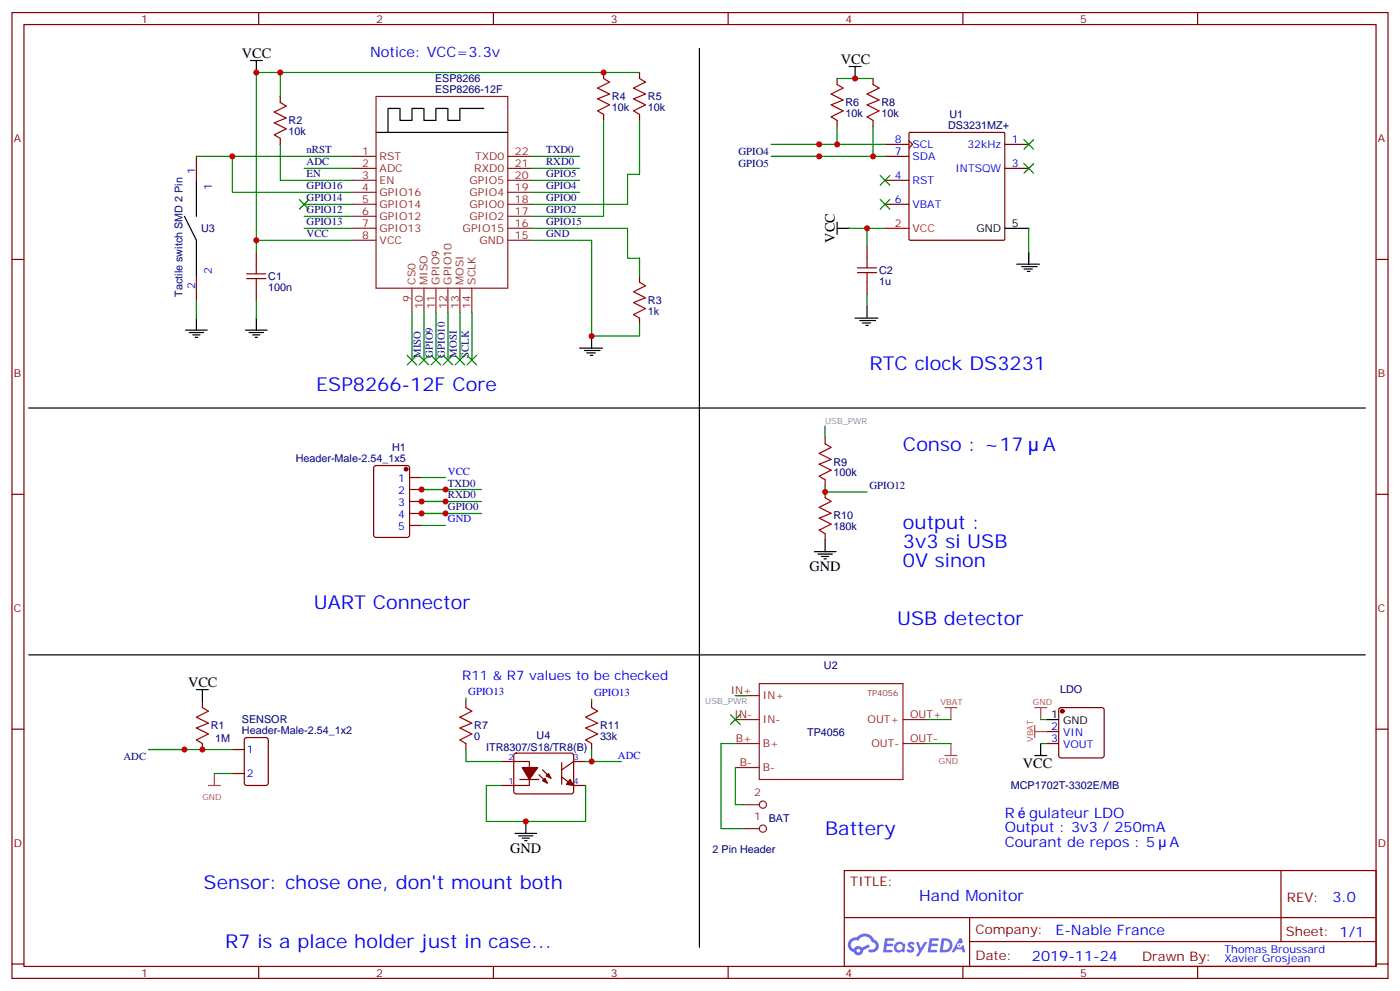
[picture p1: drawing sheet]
<svg xmlns="http://www.w3.org/2000/svg" width="412mm" height="292mm" viewBox="0 0 412 292" stroke-linecap="round" stroke-linejoin="round" font-family="sans-serif">
<path d="M206 14.3v264.6M110.8 39h38.8M142.5 31.9h-7v3.6h-3.6v-3.6h-3.5v3.6h-3.5v-3.6h-3.5v3.6h-3.6v-3.6h-3.5v7.1M57.9 53.1v10.6M54.3 63.7l3.6 7v10.6M296 67.2h7M8.5 120.1h393.7M8.5 192.8h393.7M308.3 211.8h3.6" fill="none" stroke="#000" stroke-width=".35"/>
<g fill="none" stroke="#8c2424" stroke-width=".35">
<path d="M110.8 28.4h38.8v56.4h-38.8zM103.7 56.6h7.1M103.7 46h7.1M103.7 49.6h7.1M103.7 53.1h7.1M149.6 56.6h7M149.6 46h7M149.6 49.6h7M149.6 53.1h7M103.7 60.1h7.1M103.7 70.7h7.1M103.7 63.7h7.1"/>
<path d="M103.7 67.2h7.1M149.6 60.1h7M149.6 70.7h7M149.6 63.7h7M149.6 67.2h7M121.4 84.8v7.1M124.9 84.8v7.1M128.4 84.8v7.1M131.9 84.8v7.1M135.5 84.8v7.1M139 84.8v7.1M216.6 218.9h7.1"/>
<path d="M216.6 204.8h7.1M216.6 211.8h7.1M223.7 201.3h42.3v28.2h-42.3zM266 218.9h7M266 211.8h7M216.6 226h7.1"/>
</g>
<g fill="none" stroke="#870000" stroke-width=".35">
<path d="M3.5 3.7h405.4v284.3h-405.4zM7.1 7.2h398.2v277.3h-398.2zM76.2 3.7v3.5M145.3 3.7v3.5M214.5 3.7v3.5M283.6 3.7v3.5M352.8 3.7v3.5M82.5 28.4v1.8M177.8 21.3v1.8M177.8 33.7v1.8M188.4 21.3v1.8M188.4 33.7v1.8"/>
<path d="M246.6 23.1v1.8M246.6 35.5v1.7M257.2 23.1v1.8M257.2 35.5v1.7M267.8 39.2l.3-.2h27.5l.3 .2 .1 31.2-.2 .3h-27.7l-.3-.2zM57.9 46v7.1M82.5 40.7v1.8M260.7 42.5h7.1M260.7 53.1h7.1M260.7 46h7.1M267.8 41.5l1 1-1 1.1M296 42.5h7"/>
<path d="M296 49.6h7M3.5 76.4h3.6M75.5 74.3v3.5M255.4 72.5v3.5M260.7 60.1h7.1M405.3 76.4h3.6M57.9 81.3v7.1M75.5 84.8v3.6M188.4 81.3v1.8M188.4 93.7v1.7M255.4 83.1v3.5M243.1 128.9v1.8"/>
<path d="M3.5 145.5h3.6M243.1 141.3v1.8M243.1 144.8v1.8M243.1 157.2v1.7M405.3 145.5h3.6M3.5 214.7h3.6M59.6 206.6v1.7M59.6 218.9v1.8M72.2 217.3l.5-.2h5.6l.7 .5v12.9l-.4 .7h-5.9l-.7-.4v-13zM137.2 206.6v1.7M137.2 218.9v1.8M174.3 206.6v1.7"/>
<path d="M174.3 218.9v1.8M308.3 215.4h3.6M308.3 218.9h3.6M312.1 208.5l.5-.2h12l.5 .2 .2 .5v13.4l-.3 .5-.4 .2h-12l-.5-.2-.2-.5v-13.4zM405.3 214.7h3.6M68.4 220.7h3.6M68.4 227.7h3.6M248.7 256.3h156.6v28.2h-156.6zM377.3 256.3v20.9M248.7 270.1h156.5M285.6 277.2h119.6M285.6 270.1v14.2"/>
<path d="M3.5 283.8h3.6M76.2 284.5v3.5M145.3 284.5v3.5M214.5 284.5v3.5M283.6 284.5v3.5M352.8 284.5v3.5M405.3 283.8h3.6"/>
</g>
<g fill="none" stroke="#a10000" stroke-width=".35">
<path d="M82.5 30.2l1.8 1-3.5 1.8 3.5 1.7-3.5 1.5 3.5 1.7-3.5 1.8 1.7 1M177.8 23.1l1.8 1.1-3.6 1.7 3.6 1.8-3.6 1.4 3.6 1.8-3.6 1.7 1.8 1.1M188.4 23.1l1.7 1.1-3.5 1.7 3.5 1.8-3.5 1.4 3.5 1.8-3.5 1.7 1.8 1.1M246.6 24.9l1.8 1-3.6 1.8 3.6 1.8-3.6 1.4 3.6 1.7-3.6 1.8 1.8 1.1M257.2 24.9l1.7 1-3.5 1.8 3.5 1.8-3.5 1.4 3.5 1.7-3.5 1.8 1.8 1.1M75.5 77.8v2.8M252.6 78.8h5.6M255.4 76v2.8M72.7 82h5.6M72.7 80.6h5.6M75.5 82v2.8M188.4 83.1l1.7 1-3.5 1.8 3.5 1.8-3.5 1.4 3.5 1.7-3.5 1.8 1.8 1.1"/>
<path d="M252.6 80.3h5.6M255.4 80.3v2.8M243.1 130.7l1.7 1-3.5 1.8 3.5 1.7-3.5 1.5 3.5 1.7-3.5 1.8 1.8 1M243.1 146.5l1.7 1.1-3.5 1.8 3.5 1.7-3.5 1.4 3.5 1.8-3.5 1.8 1.8 1M59.6 208.3l1.8 1.1-3.5 1.7 3.5 1.8-3.5 1.4 3.5 1.8-3.5 1.7 1.7 1.1M137.2 208.3l1.8 1.1-3.5 1.7 3.5 1.8-3.5 1.4 3.5 1.8-3.5 1.7 1.7 1.1M174.3 208.3l1.7 1.1-3.5 1.7 3.5 1.8-3.5 1.4 3.5 1.8-3.5 1.7 1.8 1.1"/>
</g>
<circle cx="312.9" cy="209.4" r=".53" fill="#870000" stroke="#870000" stroke-width=".35"/>
<path d="M260.7 67.2h7.1" fill="none" stroke="#f00" stroke-width=".35"/>
<g fill="#5487ff">
<path d="M267.7 277.5a1.22 1.22 0 0 1 1.7 .2l-.4 .6a.47 .47 0 0 0-.3-.4 .47 .47 0 0 0-.5 .2l.1 .2a1.14 1.14 0 0 1 .8 1.8 1.14 1.14 0 0 1-1.9 0l-.2-.2 .5-.6 .7 .5a.29 .29 0 0 0 .3-.3 .29 .29 0 0 0-.2-.3 1.04 1.04 0 0 1-.6-1.7z"/>
<path d="M260.7 276.2h2.4l.3 .2-.2 .5-1.8 .1-.1 .8h1.5l.3 .4-.3 .4h-1.6l-.2 1.1h1.7l.2 .3-.2 .3-2.6 .1z"/>
<path d="M273.8 276.2h2.4l.3 .2-.1 .5-1.8 .1-.2 .8h1.6l.3 .4-.4 .4-1.6-.1-.1 1.1 1.7 .1 .2 .3-.2 .3-2.6 .1z"/>
<path d="M282.6 276.2h.7l.3 1.3-.6 .3a.69 .69 0 0 0-1 .3 .69 .69 0 0 0 .4 .9 .69 .69 0 0 0 .9-.6l.5-.2 .6 2.2h-.8l-.2-.9h-1.8l-.5 .9h-.8z"/>
<path d="M269.8 277.3h.8l.6 1.8 1.1-1.8h.9l-2.6 4.2h-.8l.9-1.5z"/>
<path d="M277.4 276.2l-.6 4.2h1.3a2.11 2.11 0 0 0 2.5-2.1 2.11 2.11 0 0 0-2.5-2.1zM278.1 277a1.39 1.39 0 0 1 1.7 1.4 1.39 1.39 0 0 1-1.8 1.2h-.3z"/>
<path d="M263.7 277.8a1.54 1.54 0 0 0-.1 2.2 1.54 1.54 0 0 0 2.2 .1l.6 .3 .3-2.3-.2-.3h-.4a1.49 1.49 0 0 0-2.4 0zM264 278.8a.94 .94 0 0 1 1.8 0 .94 .94 0 0 1-1.8 0z"/>
<path d="M250.4 276.6a2.18 2.18 0 0 0 1.1 3.7 1.44 1.44 0 0 0 1.6 .9 1.44 1.44 0 0 0 1.2-1.4l2-1.1-.5-.7-1.9 1a1.47 1.47 0 0 0-2.4 .4 1.39 1.39 0 0 1-.7-1.9 1.39 1.39 0 0 1 2-.5 2.12 2.12 0 0 1 2.2-1.3 2.12 2.12 0 0 1 1.9 1.7 1.14 1.14 0 0 1 1.1 1.4 1.14 1.14 0 0 1-1.7 .7 .43 .43 0 0 0-.5 .4 .43 .43 0 0 0 .4 .5 1.98 1.98 0 0 0 2.5-1.2 1.98 1.98 0 0 0-1.2-2.6 3.1 3.1 0 0 0-5.3-.6l-.9 .1zM252.3 279.9a.55 .55 0 0 1 1.1 0 .55 .55 0 0 1-1.1 0z"/>
<circle cx="282.6" cy="278.3" r=".26"/>
</g>
<g fill="none" stroke="#870000" stroke-width=".35">
<path d="M110.3 137.3l.5-.2h9.1l.7 .4v20l-.4 .7h-9.4l-.7-.4v-20zM120.6 140.6h3.6M120.6 144.1h3.6M120.6 147.6h3.6M120.6 151.2h3.6M120.6 154.7h3.6M147.8 224.2h8.1v7h-8.1M151.6 221.9l.4-.2 16.5 .1 .5 .6-.1 10.9-.6 .4-16.5-.1-.5-.6v-10.6zM153.1 229.5h5.6M158.7 228.1l2.5 2.4M159.8 226.7l2.5 2.4M165.5 228.8l3.5 2.4h3.5"/>
<path d="M165.5 224.5v6.4M172.5 224.2h-3.5l-3.5 2.5"/>
</g>
<g fill="#870000" stroke="#870000" stroke-width=".35">
<path d="M167.9 229.5l1.1 1.7-2.1-.3z"/>
<path d="M159.8 229.8l.7-.7 .7 1.4z"/>
<path d="M160.9 228.4l.7-.7 .7 1.4z"/>
<path d="M153.8 226h4.6l-2.5 3.5z"/>
<circle cx="119.6" cy="138.1" r=".53"/>
</g>
<g fill="none" stroke="#8c2424" stroke-width=".35">
<path d="M218.7 236.9h5M218.7 243.9h5"/>
<circle cx="224.7" cy="236.9" r="1.06"/>
<circle cx="224.7" cy="243.9" r="1.06"/>
</g>
<g fill="none" stroke="#000" stroke-width=".35">
<path d="M73.7 17.8h3.6M75.5 17.8v3.5M250.1 19.6h3.5M251.9 19.6v3.5M246.6 67.2h3.5M246.6 65.4v3.6M299.5 77.8h6.7M300.9 78.5h4.6M301.6 79.2h2.5M302.7 79.9h.7M303 74.3v3.5M54.7 97.2h6.3"/>
<path d="M55.7 97.9h4.3M56.8 98.6h2.1M57.5 99.3h.7M57.9 93.7v3.5M72.3 97.2h6.4M73.4 97.9h4.2M74.4 98.6h2.2M75.1 99.3h.7M75.5 93.7v3.5M174.3 99v3.5M251.9 93.7h6.7M253.3 94.4h4.6"/>
<path d="M254 95.1h2.5M255.1 95.8h.7M255.4 90.1v3.6M170.7 102.5h6.7M172.2 103.2h4.5M172.9 103.9h2.4M173.9 104.6h.7M243.1 158.9v3.5M239.9 162.4h6.3M240.9 163.1h4.3M242 163.8h2.1M242.7 164.5h.7"/>
<path d="M57.9 203h3.5M59.6 203v3.6M306.6 218.9v3.5M304.8 222.4h3.5M151.7 245.4h6.3M152.8 246.1h4.2M153.8 246.8h2.1M154.5 247.5h.7M154.9 241.8v3.6"/>
</g>
<path d="M278.3 208.3h3.6M280.1 208.3v3.5M280.1 218.9v3.5M304.8 208.3h3.5M304.8 215.4h3.5M304.8 213.6v3.5M306.6 208.3v3.5M61.4 231.2h3.5M63.1 227.7v3.5M278.3 222.4h3.6" fill="none" stroke="#a64a4a" stroke-width=".35"/>
<g fill="none" stroke="#008700" stroke-width=".35">
<path d="M82.5 21.3v7.1M177.8 35.5v28.2h-21.2M188.4 35.5v15.8h-3.5v8.8h-28.3M188.4 21.3h-112.9v49.4M246.6 37.2v5.3M246.6 23.1h10.6M257.2 37.2v8.8M57.9 46h10.5M82.5 42.5v10.6h21.2M89.6 49.6h14.1M103.7 46h-35.3v10.6h35.3M156.6 56.6h14.1"/>
<path d="M156.6 53.1h14.1M156.6 49.6h14.1M156.6 46h14.1M227.2 46h33.5M227.2 42.5h33.5M89.6 67.2h14.1M89.6 63.7h14.1M89.6 60.1h14.1M103.7 70.7h-28.2v3.6M156.6 70.7h17.7v28.3h14.1v-3.6M156.6 67.2h28.3v8.8h3.5v5.3M250.1 67.2h10.6"/>
<path d="M255.4 67.2v5.3M303 67.2v7.1M57.9 88.4v5.3M75.5 88.4v5.3M121.4 91.9v14.1M124.9 91.9v14.1M128.4 91.9v14.1M131.9 91.9v14.1M135.5 91.9v14.1M139 91.9v14.1M255.4 86.6v3.5M243.1 125.4v3.5"/>
<path d="M124.2 151.2h17.6M124.2 147.6h17.6M124.2 144.1h17.6M124.2 154.7h7M124.2 140.6h7M243.1 143.1v1.7h12.3M137.2 205.5v1.1M174.3 205.8v.8M216.6 218.9h-4.2v25h6.3M216.6 204.8h3.5M273 211.8h7.1M273 218.9h7.1"/>
<path d="M306.6 211.8h1.7M306.6 218.9h1.7M43.7 220.7h24.7M63.1 227.7h5.3M137.2 220.7v3.5h10.6M147.8 231.2h-4.6v10.6h29.3v-10.6M172.5 224.2h1.8M174.3 220.7v3.5h8.8M216.6 226v10.9h2.1"/>
</g>
<g fill="#c00">
<circle cx="154.9" cy="241.8" r=".88"/>
<circle cx="124.2" cy="144.1" r=".88"/>
<circle cx="124.2" cy="147.6" r=".88"/>
<circle cx="124.2" cy="151.2" r=".88"/>
<circle cx="131.2" cy="144.1" r=".88"/>
<circle cx="131.2" cy="147.6" r=".88"/>
<circle cx="131.2" cy="151.2" r=".88"/>
<circle cx="251.9" cy="23.1" r=".88"/>
<circle cx="257.2" cy="46" r=".88"/>
<circle cx="241.3" cy="46" r=".88"/>
<circle cx="75.5" cy="70.7" r=".88"/>
<circle cx="174.3" cy="99" r=".88"/>
<circle cx="75.5" cy="21.3" r=".88"/>
<circle cx="177.8" cy="21.3" r=".88"/>
<circle cx="59.6" cy="220.7" r=".88"/>
<circle cx="241.3" cy="42.5" r=".88"/>
<circle cx="54.3" cy="220.7" r=".88"/>
<circle cx="246.6" cy="42.5" r=".88"/>
<circle cx="243.1" cy="144.8" r=".88"/>
<circle cx="82.6" cy="21.3" r=".88"/>
<circle cx="68.4" cy="46" r=".88"/>
<circle cx="255.4" cy="67.2" r=".88"/>
<circle cx="174.3" cy="224.2" r=".88"/>
</g>
<g fill="#c00" stroke="#008700" stroke-width=".35">
<path d="M215.2 210.4l2.8 2.9zM218 210.4l-2.8 2.9z"/>
<path d="M301.6 41.1l2.8 2.8zM304.4 41.1l-2.8 2.8z"/>
<path d="M301.6 48.2l2.8 2.8zM304.4 48.2l-2.8 2.8z"/>
<path d="M259.3 51.7l2.8 2.8zM259.3 54.5l2.8-2.8z"/>
<path d="M119.9 104.6l2.9 2.8zM119.9 107.4l2.9-2.8z"/>
<path d="M123.5 104.6l2.8 2.8zM123.5 107.4l2.8-2.8z"/>
<path d="M127 104.6l2.8 2.8zM127 107.4l2.8-2.8z"/>
<path d="M130.5 104.6l2.8 2.8zM130.5 107.4l2.8-2.8z"/>
<path d="M134.1 104.6l2.8 2.8zM134.1 107.4l2.8-2.8z"/>
<path d="M137.6 104.6l2.8 2.8zM137.6 107.4l2.8-2.8z"/>
<path d="M88.2 58.7l2.8 2.9zM91 58.7l-2.8 2.9z"/>
<path d="M259.3 58.7l2.8 2.9zM262.1 58.7l-2.8 2.9z"/>
</g>
<g font-size="5.6" fill="#00f">
<text x="256.1" y="108.8">RTC clock DS3231</text>
<text x="93.1" y="115.2">ESP8266-12F Core</text>
<text x="266" y="132.8">Conso : ~17</text>
<text x="307.2" y="132.8">A</text>
<text x="266" y="155.8">output :</text>
<text x="266" y="161.4">3v3 si USB</text>
<text x="266" y="167">0V sinon</text>
<text x="92.4" y="179.4">UART Connector</text>
<text x="264.2" y="184">USB detector</text>
<text x="243.1" y="245.8">Battery</text>
<text x="60" y="261.6">Sensor: chose one, don't mount both</text>
<text x="66.3" y="279.2">R7 is a place holder just in case...</text>
</g>
<text font-size="4.6" fill="#00f" x="270.8" y="265.3">Hand Monitor</text>
<g font-size="4.2">
<text x="71.3" y="17.1">VCC</text>
<text x="247.7" y="18.8">VCC</text>
<text x="245.9" y="71.4" transform="rotate(-90 245.9 71.4)">VCC</text>
<text x="238.5" y="168.1">GND</text>
<text x="55.4" y="202.3">VCC</text>
<text x="301.3" y="226.2">VCC</text>
<text x="150.3" y="251">GND</text>
</g>
<g font-size="4.2" fill="#00f">
<text x="109" y="16.9">Notice: VCC=3.3v</text>
<text x="296" y="240.8">R</text>
<text x="296" y="245">Output : 3v3 / 250mA</text>
<text x="303.2" y="240.8">gulateur LDO</text>
<text x="296" y="249.2">Courant de repos : 5</text>
<text x="344.5" y="249.2">A</text>
<text x="392.5" y="265.6">3.0</text>
<text x="310.9" y="275.1">E-Nable France</text>
<text x="304" y="282.9">2019-11-24</text>
</g>
<text font-size="3.9" fill="#00f" x="136.2" y="200.1">R11 &amp; R7 values to be checked</text>
<g font-size="3.9" fill="#800">
<text x="250.5" y="260.9">TITLE:</text>
<text x="379.1" y="265.6">REV:</text>
<text x="287.4" y="275.1">Company:</text>
<text x="378.7" y="275.7">Sheet: 1/1</text>
<text x="287.4" y="282.8">Date:</text>
<text x="336.4" y="282.8">Draw</text>
<text x="346.6" y="282.8">n By:</text>
</g>
<g font-size="3.2" fill="#800">
<text x="41.6" y="6.7">1</text>
<text x="110.8" y="6.7">2</text>
<text x="179.9" y="6.7">3</text>
<text x="249.1" y="6.7">4</text>
<text x="318.2" y="6.7">5</text>
<text x="4.1" y="41.8">A</text>
<text x="405.9" y="41.8">A</text>
<text x="4.1" y="110.9">B</text>
<text x="405.9" y="110.9">B</text>
<text x="4.1" y="180.1">C</text>
<text x="405.9" y="180.1">C</text>
<text x="4.1" y="249.2">D</text>
<text x="405.9" y="249.2">D</text>
<text x="41.6" y="287.5">1</text>
<text x="110.8" y="287.5">2</text>
<text x="179.9" y="287.5">3</text>
<text x="249.1" y="287.5">4</text>
<text x="318.2" y="287.5">5</text>
</g>
<g font-size="3.2" fill="#000080">
<text x="128.2" y="27.3">ESP8266-12F</text>
<text x="128.2" y="24.1">ESP8266</text>
<text x="180.3" y="29.5">R4</text>
<text x="190.9" y="29.5">R5</text>
<text x="180.3" y="32.7">10k</text>
<text x="190.9" y="32.7">10k</text>
<text x="249.1" y="34.5">10k</text>
<text x="249.1" y="31.3">R6</text>
<text x="259.6" y="34.5">10k</text>
<text x="259.6" y="31.3">R8</text>
<text x="279.7" y="34.7">U1</text>
<text x="85" y="39.8">10k</text>
<text x="85" y="36.5">R2</text>
<text x="279.3" y="37.9">DS3231MZ+</text>
<text x="90.3" y="45.2">nRST</text>
<text x="160.9" y="45.2">TXD0</text>
<text x="217.5" y="45.6">GPIO4</text>
<text x="90.3" y="52.2">EN</text>
<text x="90.3" y="48.7">ADC</text>
<text x="160.9" y="52.2">GPIO5</text>
<text x="160.9" y="48.7">RXD0</text>
<text x="217.5" y="49.1">GPIO5</text>
<text x="90.3" y="59.3">GPIO14</text>
<text x="90.3" y="55.7">GPIO16</text>
<text x="160.9" y="59.3">GPIO0</text>
<text x="160.9" y="55.7">GPIO4</text>
<text x="90.3" y="62.8">GPIO12</text>
<text x="160.9" y="62.8">GPIO2</text>
<text x="59.3" y="68.4">U3</text>
<text x="90.3" y="69.8">VCC</text>
<text x="90.3" y="66.3">GPIO13</text>
<text x="160.9" y="69.8">GND</text>
<text x="160.9" y="66.3">GPIO15</text>
<text x="79" y="82.4">C1</text>
<text x="258.9" y="83.8">1u</text>
<text x="258.9" y="80.6">C2</text>
<text x="53.8" y="87.4" transform="rotate(-90 53.8 87.4)">Tactile switch SMD 2 Pin</text>
<text x="79" y="85.7">100n</text>
<text x="190.9" y="89.5">R3</text>
<text x="190.9" y="92.7">1k</text>
<text x="124" y="105.3" transform="rotate(-90 124 105.3)">MISO</text>
<text x="127.5" y="105.3" transform="rotate(-90 127.5 105.3)">GPIO9</text>
<text x="131.1" y="105.3" transform="rotate(-90 131.1 105.3)">GPIO10</text>
<text x="134.6" y="105.3" transform="rotate(-90 134.6 105.3)">MOSI</text>
<text x="138.1" y="105.3" transform="rotate(-90 138.1 105.3)">SCLK</text>
<text x="87.1" y="136">Header-Male-2.54_1x5</text>
<text x="115.5" y="132.8">H1</text>
<text x="245.5" y="137">R9</text>
<text x="131.9" y="143.2">TXD0</text>
<text x="245.5" y="140.2">100k</text>
<text x="256.1" y="143.9">GPIO12</text>
<text x="131.9" y="146.8">RXD0</text>
<text x="131.9" y="150.3">GPIO0</text>
<text x="245.5" y="152.9">R10</text>
<text x="245.5" y="156.1">180k</text>
<text x="242.7" y="197">U2</text>
<text x="312.3" y="204">LDO</text>
<text x="62.1" y="214.7">R1</text>
<text x="71.3" y="212.9">SENSOR</text>
<text x="139.7" y="214.7">R7</text>
<text x="176.7" y="214.7">R11</text>
<text x="63.4" y="218.5">1M</text>
<text x="71.3" y="216.1">Header-Male-2.54_1x2</text>
<text x="139.7" y="217.9">0</text>
<text x="143.2" y="221.2">ITR8307/S18/TR8(B)</text>
<text x="158.1" y="217.5">U4</text>
<text x="176.7" y="217.9">33k</text>
<text x="237.8" y="216.6">TP4056</text>
<text x="36.4" y="223.7">ADC</text>
<text x="297.7" y="232.4">MCP1702T-3302E/MB</text>
<text x="226.5" y="242">BAT</text>
<text x="209.9" y="251.2">2 Pin Header</text>
</g>
<g font-size="3.2" fill="#8d2323">
<text x="106.6" y="45.7">1</text>
<text x="111.8" y="47.1">RST</text>
<text x="139.9" y="47.1">TXD0</text>
<text x="151.7" y="45.7">22</text>
<text x="106.6" y="49.2">2</text>
<text x="106.6" y="52.7">3</text>
<text x="111.8" y="50.6">ADC</text>
<text x="139.7" y="50.6">RXD0</text>
<text x="151.7" y="52.7">20</text>
<text x="151.7" y="49.2">21</text>
<text x="106.6" y="56.3">4</text>
<text x="106.6" y="59.8">5</text>
<text x="111.8" y="57.7">GPIO16</text>
<text x="111.8" y="54.2">EN</text>
<text x="138.3" y="57.7">GPIO4</text>
<text x="138.3" y="54.2">GPIO5</text>
<text x="151.7" y="56.3">19</text>
<text x="151.7" y="59.8">18</text>
<text x="106.6" y="63.3">6</text>
<text x="111.8" y="61.2">GPIO14</text>
<text x="111.8" y="64.7">GPIO12</text>
<text x="138.3" y="64.7">GPIO2</text>
<text x="138.3" y="61.2">GPIO0</text>
<text x="151.7" y="63.3">17</text>
<text x="106.6" y="66.9">7</text>
<text x="106.6" y="70.4">8</text>
<text x="111.8" y="68.3">GPIO13</text>
<text x="111.8" y="71.8">VCC</text>
<text x="136.3" y="68.3">GPIO15</text>
<text x="141.2" y="71.8">GND</text>
<text x="151.7" y="70.4">15</text>
<text x="151.7" y="66.9">16</text>
<text x="122.4" y="83.8" transform="rotate(-90 122.4 83.8)">CS0</text>
<text x="125.9" y="83.8" transform="rotate(-90 125.9 83.8)">MISO</text>
<text x="129.5" y="83.8" transform="rotate(-90 129.5 83.8)">GPIO9</text>
<text x="133" y="83.8" transform="rotate(-90 133 83.8)">GPIO10</text>
<text x="136.5" y="83.8" transform="rotate(-90 136.5 83.8)">MOSI</text>
<text x="140.1" y="83.8" transform="rotate(-90 140.1 83.8)">SCLK</text>
<text x="121" y="89" transform="rotate(-90 121 89)">9</text>
<text x="124.5" y="91" transform="rotate(-90 124.5 91)">10</text>
<text x="128.1" y="91" transform="rotate(-90 128.1 91)">11</text>
<text x="131.6" y="91" transform="rotate(-90 131.6 91)">12</text>
<text x="135.1" y="91" transform="rotate(-90 135.1 91)">13</text>
<text x="138.6" y="91" transform="rotate(-90 138.6 91)">14</text>
<text x="215.2" y="204.4">IN+</text>
<text x="224.7" y="205.8">IN+</text>
<text x="216.4" y="211.5">IN-</text>
<text x="224.7" y="212.9">IN-</text>
<text x="255.6" y="212.9">OUT+</text>
<text x="268.1" y="211.5">OUT+</text>
<text x="216.8" y="218.5">B+</text>
<text x="224.7" y="220">B+</text>
<text x="256.7" y="220">OUT-</text>
<text x="268.1" y="218.5">OUT-</text>
<text x="217.9" y="225.6">B-</text>
<text x="224.7" y="227">B-</text>
<text x="222.1" y="234.4">2</text>
<text x="222.1" y="241.5">1</text>
</g>
<g font-size="3.2" fill="#00f">
<text x="263.6" y="45.7">7</text>
<text x="263.6" y="42.2">8</text>
<text x="268.8" y="47.1">SDA</text>
<text x="268.8" y="43.6">SCL</text>
<text x="285" y="43.6">32kHz</text>
<text x="298.1" y="42.2">1</text>
<text x="57.5" y="51.3" transform="rotate(-90 57.5 51.3)">1</text>
<text x="263.6" y="52.7">4</text>
<text x="281.5" y="50.6">INTSQW</text>
<text x="298.1" y="49.2">3</text>
<text x="62.4" y="55.8" transform="rotate(-90 62.4 55.8)">1</text>
<text x="263.6" y="59.8">6</text>
<text x="268.8" y="54.2">RST</text>
<text x="268.8" y="61.2">VBAT</text>
<text x="62.4" y="80.6" transform="rotate(-90 62.4 80.6)">2</text>
<text x="57.5" y="85.1" transform="rotate(-90 57.5 85.1)">2</text>
<text x="117.3" y="142">1</text>
<text x="131.9" y="139.7">VCC</text>
<text x="117.3" y="145.5">2</text>
<text x="117.3" y="149">3</text>
<text x="117.3" y="152.6">4</text>
<text x="131.9" y="153.8">GND</text>
<text x="117.3" y="156.1">5</text>
<text x="137.9" y="204.6">GPIO13</text>
<text x="175" y="205">GPIO13</text>
<text x="309.7" y="215">2</text>
<text x="72.7" y="221.7">1</text>
<text x="309.7" y="218.5">3</text>
<text x="313.2" y="216.8">VIN</text>
<text x="313.2" y="220.3">VOUT</text>
<text x="182" y="223.3">ADC</text>
<text x="72.7" y="228.8">2</text>
<text x="360.7" y="280.5">Thomas Broussard</text>
<text x="360.7" y="283.3">Xavier Grosjean</text>
</g>
<g font-size="3.2" fill="#f00">
<text x="263.6" y="66.9">2</text>
<text x="268.8" y="68.3">VCC</text>
</g>
<g font-size="3.2">
<text x="287.6" y="68.3">GND</text>
<text x="298.1" y="66.9">5</text>
<text x="309.7" y="211.5">1</text>
<text x="313.2" y="213.3">GND</text>
</g>
<g font-size="2.5" fill="#838383">
<text x="243.1" y="124.9">USB_PWR</text>
<text x="207.7" y="207.4">USB_PWR</text>
</g>
<text font-size="2.5" fill="#8d2323" x="255.4" y="204.8">TP4056</text>
<g font-size="2.5" fill="#a54b4b">
<text x="277" y="207.7">VBAT</text>
<text x="304.3" y="207.7">GND</text>
<text x="304.3" y="218.5" transform="rotate(-90 304.3 218.5)">VBAT</text>
<text x="276.6" y="225">GND</text>
<text x="59.6" y="235.6">GND</text>
</g>
<g font-size="2.5" fill="#00f">
<text x="149.8" y="223.8">2</text>
<text x="169" y="223.8">3</text>
<text x="149.8" y="230.9">1</text>
<text x="169" y="230.9">4</text>
</g>
</svg>
